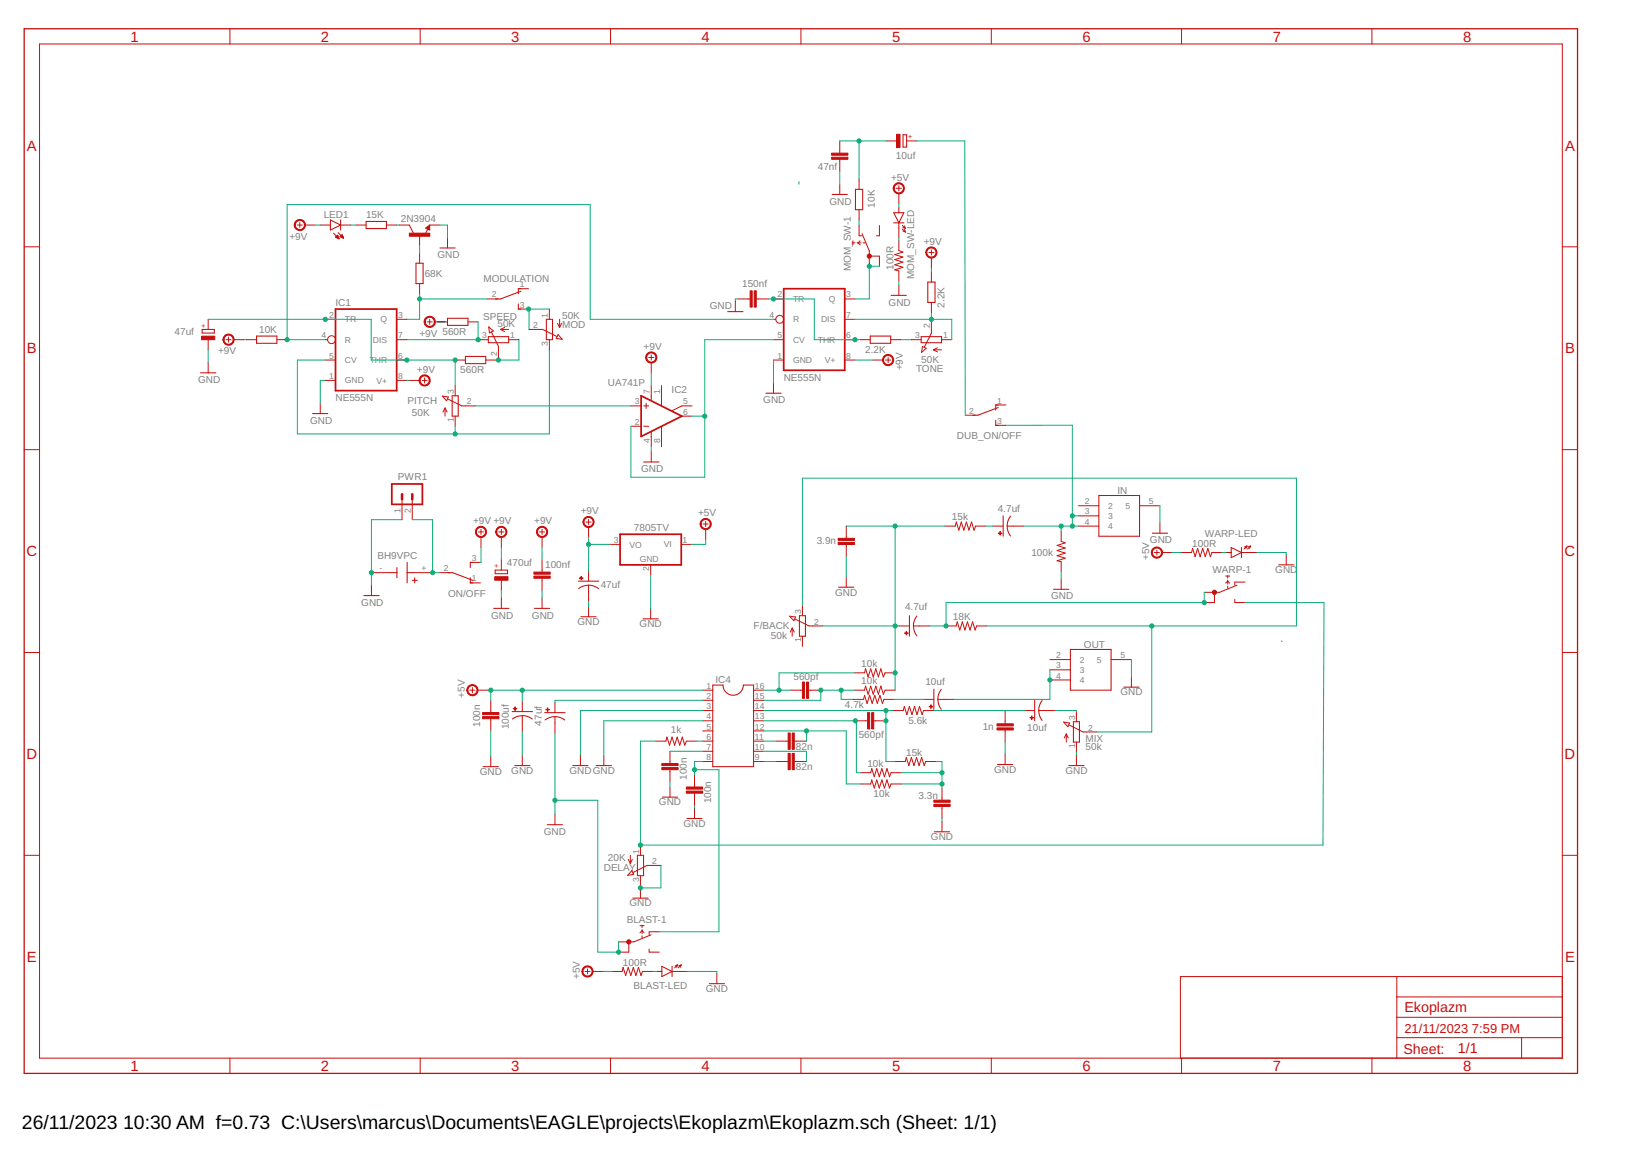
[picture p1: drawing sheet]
<svg xmlns="http://www.w3.org/2000/svg" width="297mm" height="210mm" viewBox="0 0 297 210" stroke-linecap="round" stroke-linejoin="round" font-family="sans-serif">
<path d="M61.1 56.2h11.1v14.9h-11.1zM142.6 52.5h11.2v14.9h-11.2zM116.7 72l7.4 3.7-7.4 3.7zM71.3 88h5.6v3.7h-5.6zM112.9 97.2h11.1v5.5h-11.1z" fill="none" stroke="#c90d0c" stroke-width=".32"/>
<g fill="none" stroke="#c90d0c" stroke-width=".18">
<path d="M7.2 8h277.2v184.5h-277.2zM41.8 5.2v2.8M76.5 5.2v2.8M111.1 5.2v2.8M145.8 5.2v2.8M180.4 5.2v2.8M215.1 5.2v2.8M249.7 5.2v2.8M152.8 25.6v2.3M152.8 29v2.2M152.8 33.5v1.9M156.4 32.6v1.8"/>
<path d="M156.4 38.1v1.9M161.3 25.6h1.9M163.1 34.2h1M163.6 33.8v.9M163.6 35.2v1.8M165 25.6h1.9M4.4 44.9h2.8M37.9 58.1v1.8M54.1 40.9h.9M54.6 40.5v.9M55.5 40.9h1.9M58.3 40.9h1.8"/>
<path d="M59.2 58.1h1.9M60.7 42.4l1 1M61.1 43.2l.6 .2M61.1 43.2l.3-.4 .3 .6M61.1 43.1h.5M61.2 43.1h.4M61.2 43.2h.4M61.2 43h.3M61.3 42.9h.2M61.4 42.8h.1M61.4 43.3h.3M61.5 42.3l1 1"/>
<path d="M61.6 43.4h.1M61.9 43.1l.4-.4 .2 .6zM61.9 43.1h.5M62 43h.4M62 40.9h1.8M62.1 42.9h.3M62.1 43.1h.4M62.1 42.8h.2M62.2 42.8h.1M62.3 43.2h.2M62.5 43.3h.1M64.8 40.9h1.8"/>
<path d="M70.3 40.9h1.9M72.2 58.1h1.8M72.6 40.9h1.9l.7 1.5M76.4 42.8v1.8M76.4 46v1.9M76.4 51.6v1.8M77.5 41.5l.7-.6v.9zM77.7 58.5h1M77.9 41.7l-.5 .9M78.2 58.1v.9M78.2 40.9h1.9M79.1 58.5h2.3"/>
<path d="M81.4 43.2v1.9M85.2 58.5h1.8M88.8 54.4h1.8M88.9 59.5l.9 .7-.7 .3zM91.1 59.9h1.5M91.1 59.9l.7 .4M91.8 59.6l-.7 .3M94.3 56.2h1.9M94.3 52.5h1.9M96.3 59.9h2.5l2.6 1.3M100 56.2v1.9M101.5 58.8l.4 .8"/>
<path d="M101.9 58.1v1.5M102.2 58.8l-.3 .8M133.8 54.8v1.9M134.3 54.4h2.2M137.6 54.4h2.2M140.8 58.1h.4M140.8 54.4h1.8M153.8 58.1h1.8M153.8 54.4h1.8M155.2 44.2h.4M155.2 43.8v.7M156 44.2h.7"/>
<path d="M156.4 41v1.9h.5M156.5 43.8l-.3 .4 .3 .3M156.9 42.5l1.3 3.2v2.7M157.1 44.2h.4M158.2 46.6h1.9v1.8M160.1 41v1.9h-.6M163.6 40.5v2.8M163.6 43.7v1.9l.7 .2-1.4 .5 1.4 .5-1.4 .4 1.4 .5-1.4 .5 1.4 .4-1.4 .5 .7 .2v1.8M163.6 51.9v1.8M164.2 41l.6 .6M164.2 41.7l.6 .5M164.3 41.4l.5 .2"/>
<path d="M164.3 42l.5 .2M164.6 41.1l.2 .5M164.6 41.7l.2 .5M169.1 45.9h.9M169.5 45.5v.9M169.5 46.9v1.8M169.5 49.4v1.9M169.5 55v1.9M169.5 58.1v2.5l-1.3 2.6M284.4 44.9h2.7M37.9 61.8v1.8M37.9 66v1.8"/>
<path d="M41.1 61.8h1M41.6 61.3v1M42.5 61.8h1.9M44.9 61.8h1.8M50.4 61.8h1.9M58.3 73.4v1.8M59.2 61.8h.4M59.2 65.5h1.9M59.2 69.2h1.9M72.2 61.8h1.8M72.2 65.5h1.8M72.2 69.2h1.8"/>
<path d="M74.5 69.2h1.9M76.8 69.2h.9M77.3 68.7v1M80.5 72.1l1.1 .1-.3 .7zM81 74.2v1.5M81 74.2l-.4 .8M81 74.2l.4 .8M81.5 72.6l2.6 1.2h2.5M82.8 65.5h1.9M82.8 70.1v1.9M82.8 75.7v1.8M87 61.8h1.9"/>
<path d="M88.4 65.5h1.9M89.5 60.4l1.2 2.6v2.5M92.6 61.8h1.8M100 61.8v1.8M101.6 60.9l.7 .8-1.1-.1zM114.8 73.8h1.9M114.8 77.5h1.9M117.2 73.8h.9M117.2 77.5h.9M117.6 73.4v.9M118.1 65h.9M118.5 64.6v.9"/>
<path d="M118.5 66v1.8M118.5 70.1v2.8M118.5 78.5v2.8M120.4 70.1v3.7M120.4 77.6v3.7M124.1 75.7h1.9M126 73.8h-1.9l-1.8 .9M140.8 61.8h1.8M140.8 65.5h1.8M140.8 69.7v1.8M153.8 61.8h1.8M153.8 65.5h1.8"/>
<path d="M156.5 61.8h1.9M158.9 65.5h1.8M161.2 65.5h.9M161.6 65v1M162.1 61.8h1.9M165.8 61.8h1.9M167.9 63l.7 .4-.9 .7zM169.9 63.6h1.5M169.9 63.6l.7 .4M170.6 63.3l-.7 .3M171.4 61.8h1.8M175.7 75.5h1.8"/>
<path d="M181.2 77.4h1.9M181.2 73.7h1.9M4.4 81.8h2.8M73.2 90.8v3.7M75 90.8v3.7M87.1 96.8h.9M87.5 96.3v.9M87.5 97.7v1.8M90.8 96.8h.9M91.2 96.3v.9M91.2 97.7v1.8M98.2 96.8h.9"/>
<path d="M98.7 96.3v.9M98.7 97.7v1.8M106.7 95h.9M107.1 94.5v.9M107.1 95.9v1.8M111 99h1.9M118.5 82.2v1.8M124 99h1.8M128 95.3h.9M128.4 94.8v1M128.4 96.2v1.9M154 95.7v2.2"/>
<path d="M154 99v2.3M172 95.7h1.9l.2-.7 .4 1.4 .5-1.4 .4 1.4 .5-1.4 .5 1.4 .4-1.4 .5 1.4 .3-.7h1.8M180.7 95.7h1.9M183.3 95.7h3M193.1 96.6v1.9l.8 .2-1.5 .5 1.5 .5-1.5 .4 1.5 .5-1.5 .5 1.5 .4-1.5 .5 .7 .2v1.8M196.3 95.7h3.7M196.3 92h3.7M196.3 93.8h3.7M207.4 92h3.7M211.1 95.1v1.9M227 99.3l-.6 .6M227 99.3l-.5 .2"/>
<path d="M227 99.3l-.2 .5M227.6 99.3l-.5 .6M227.6 99.3l-.4 .2M227.6 99.3l-.2 .5M284.4 81.8h2.7M4.4 118.7h2.8M67.6 104.2h3.7M67.6 106.5v1.8M75 104.2h3.7M80 104.2h1.9M85.6 102.3h1.8M85.6 106h1.8"/>
<path d="M91.2 101.9v1.8M91.2 105.6v1.8M91.2 108.8v1.9M98.7 101.9v2.2M98.7 105.2v2.2M98.7 108.8v1.9M107.1 103.8v1.9M107.1 106.4v3M107.1 110.3v1.9M118.4 102.7v1.9M118.4 110.7v1.9M143.7 112.1l1.1 .1-.3 .7z"/>
<path d="M144.2 114.2v1.5M144.2 114.2l-.4 .8M144.2 114.2l.4 .8M144.7 112.6l2.6 1.3h2.5M146 110.2v1.8M146 115.7v1.9M154 105v1.8M163.7 113.9h1.8M166.3 113.9h2.9M172.2 113.9h1.9l.1-.8 .5 1.5 .5-1.5 .4 1.5 .5-1.5 .5 1.5 .4-1.5 .5 1.5 .3-.7h1.8M191.1 120h3.7M193.1 105.3v1.9"/>
<path d="M202.2 120h3.7M210.1 100.5h.9M210.6 100.1v.9M211.5 100.5h1.8M215 100.5h1.9l.2-.7 .4 1.5 .5-1.5 .4 1.5 .5-1.5 .5 1.5 .4-1.5 .5 1.5 .3-.8h1.8M221 107.7v1.9h-1.8M223.1 104.8h.7M223.1 106.1l.4-.4 .3 .4M223.5 104.8v.3M223.5 105.5v.8M223.5 106.6v.4M224.7 109v.6h1.9"/>
<path d="M225.1 106.4l-3.1 1.3h-2.8M226 100.5h2.7M226.6 105.9h-1.9v.5M234.1 100.9v1.8M284.4 118.7h2.7M85.5 125.5h.9M86 125.1v.9M86.9 125.5h1.9M89.3 127.4v2.2M89.3 130.7v2.2M89.3 137.6v1.8M95.1 127.6v1.8"/>
<path d="M95.1 130.2v2.9M95.1 137.4v1.9M101 127.8v1.8M101 130.4v2.9M105.6 137.4v1.9M109.9 137.4v1.9M119.4 134.8h1.8l.2-.7 .5 1.5 .4-1.5 .5 1.5 .5-1.5 .4 1.5 .5-1.5 .4 1.5 .3-.8h1.9M121.9 136.7v2.2M121.9 140v2.2M127.9 125.5h1.8M127.9 127.4h1.8M127.9 129.2h1.8"/>
<path d="M127.9 131.1h1.8M127.9 132.9h1.8M127.9 134.8h1.8M127.9 136.7h1.8M127.9 138.5h1.8M137.2 125.5h1.8M137.2 127.4h1.8M137.2 129.2h1.8M137.2 131.1h1.8M137.2 132.9h1.8M137.2 134.8h1.8M137.2 136.7h1.8"/>
<path d="M137.2 138.5h1.8M141.2 134.8h2.2M141.2 138.5h2.2M143.8 125.5h2.2M144.6 134.8h2.2M144.6 138.5h2.2M147.2 125.5h2.2M155.3 127.2h1.9l.2-.7 .4 1.5 .5-1.5 .4 1.5 .5-1.5 .5 1.5 .4-1.5 .5 1.5 .3-.8h1.8M155.5 125.5h1.9l.1-.7 .5 1.5 .5-1.5 .4 1.5 .5-1.5 .5 1.5 .4-1.5 .5 1.5 .3-.8h1.8M155.5 122.4h1.9l.1-.8 .5 1.5 .5-1.5 .4 1.5 .5-1.5 .5 1.5 .4-1.5 .5 1.5 .3-.7h1.8M155.7 131.1h2.2M159 131.1h2.2"/>
<path d="M162.6 129.2h1.8l.2-.7 .5 1.5 .4-1.5 .5 1.5 .5-1.5 .4 1.5 .5-1.5 .4 1.5 .3-.8h1.9M162.9 138.5h1.9l.2-.7 .4 1.5 .5-1.5 .4 1.5 .5-1.5 .5 1.5 .4-1.5 .5 1.5 .3-.8h1.8M168.1 127.2h1.9M170.7 127.2h3M182.9 129.4v2.3M182.9 132.8v2.2M182.9 137.2v1.9M186.5 129.2h1.8M189.1 129.2h2.9M191.1 121.8h3.7M191.1 123.7h3.7M193.6 131.3l1.1 .2-.3 .7z"/>
<path d="M194.1 133.5v1.5M194.1 133.5l-.4 .7M194.1 133.5l.3 .7M194.5 131.8l2.6 1.3h2.5M195.9 129.4v1.9M195.9 135v1.8M195.9 137.4v1.9M205.9 123.1v1.9M4.4 155.6h2.8M101 148.1v1.9M114.3 156.3l.4 .8M114.7 155.6v1.5"/>
<path d="M115 158.4l.3 .6-1.1 .2zM115.1 156.3l-.4 .8M116.6 153.7v1.9M116.6 159.3v1.8M120.3 157.4h-2.5l-2.6 1.3M121.9 143.2v1.8M126.4 140.9v2.3M126.4 144.3v2.2M126.4 147v1.9M156.6 142.6h1.9l.2-.7 .4 1.4 .5-1.4 .4 1.4 .5-1.4 .5 1.4 .4-1.4 .5 1.4 .3-.7h1.8M156.6 140.5h1.9l.2-.7 .4 1.5 .5-1.5 .4 1.5 .5-1.5 .5 1.5 .4-1.5 .5 1.5 .3-.8h1.8M171.4 143.3v2.3"/>
<path d="M171.4 146.7v2.2M171.4 149.5v1.8M284.4 155.6h2.7M106.5 176.7h.9M106.9 176.2v1M107.9 176.7h1.8M111.4 176.7h1.8l.2-.7 .5 1.4 .4-1.4 .5 1.4 .5-1.4 .4 1.4 .5-1.4 .5 1.4 .2-.7h1.9M114.4 171.3v1.9h-1.8M116.5 168.4h.7M116.5 169.7l.4-.4 .3 .4M116.6 161.5v1.9M116.9 168.4v.3"/>
<path d="M116.9 169.1v.7M116.9 170.2v.4M118.2 172.6v.6h1.8M118.5 170l-3.1 1.3h-2.8M120 169.5h-1.8v.5M122.3 176.7h2.8M123.3 175.5l-.5 .5M123.3 175.5l-.4 .2M123.3 175.5l-.2 .5M124 175.5l-.6 .5M124 175.5l-.5 .2M124 175.5l-.2 .5"/>
<path d="M130.5 177.1v1.8M254.2 177.6v14.9M284.4 177.6h-69.6v14.9M41.8 192.5v2.7M76.5 192.5v2.7M111.1 192.5v2.7M145.8 192.5v2.7M180.4 192.5v2.7M215.1 192.5v2.7M249.7 192.5v2.7M254.2 188.7h30.2M254.2 185h30.2"/>
<path d="M254.2 181.3h30.2M276.9 188.7v3.8"/>
<circle cx="141.9" cy="58.1" r=".72"/>
<circle cx="60.3" cy="61.8" r=".72"/>
</g>
<g fill="none" stroke="#c90d0c" stroke-width=".19">
<path d="M151.4 35.4h2.8M155.7 34.4h1.3v3.7h-1.3zM162.7 38.7h1.8l-.9 1.8zM163.6 37.8v.9M164.4 24.5h.6v2.3h-.6zM36.8 59.9h2.2v.7h-2.2zM60.1 40l1.9 .9-1.9 .9zM62 40v1.8M66.6 40.3h3.7v1.3h-3.7zM75.7 47.9h1.3v3.7h-1.3zM77.9 41.5l.1-.1v.3l-.3-.2 .4-.4v.6M80.1 45.1h2.7"/>
<path d="M81.4 57.9h3.8v1.3h-3.8zM94.3 55.3v.9h.5M94.8 53l-3.7 1.4h-.9M94.8 52.5h-.5v.9M99.4 58.1h1.2v3.7h-1.2zM132.4 56.7h2.8M162.2 53.7h2.8M162.7 40.5h1.8M168.9 51.3h1.3v3.7h-1.3zM36.5 67.8h2.8M46.7 61.1h3.7v1.3h-3.7zM56.9 75.2h2.8"/>
<path d="M82.3 72h1.1v3.7h-1.1zM84.7 64.8h3.7v1.3h-3.7zM88.9 61.2h3.7v1.1h-3.7zM139.4 71.5h2.8M158.4 61.1h3.7v1.3h-3.7zM167.7 61.2h3.7v1.1h-3.7zM181.2 76.5v.9h.5M181.7 74.1l-3.7 1.4h-.9M181.7 73.7h-.5v.9M117.2 84h2.7M182.6 93.8v3.7M183.3 95.7a2.93 2.93 0 0 0 .6 1.8"/>
<path d="M183.9 93.9a3.1 3.1 0 0 0-.6 1.8M200 90.1h7.4v7.4h-7.4zM209.7 97h2.8M224.1 99.6l1.9 .9-1.9 .9zM226 99.6v1.8M66.2 108.3h2.8M71.3 104.2h.9M72.2 103.2v1.9M74.1 102.3v3.7M74.1 104.2h.9M75 105.6h.9M75.5 105.1v.9"/>
<path d="M81.4 104.2h1l3.7 1.4M85.6 105.1v.9h.5M86.1 102.3h-.5v.9M89.9 110.7h2.7M90.1 103.7h2.3v.7h-2.3zM97.3 110.7h2.8M105.3 105.7h3.7M105.3 107.1a2.9 2.9 0 0 1 3.6 0M105.7 112.2h2.8M117 112.6h2.8M145.5 112h1.1v3.7h-1.1zM152.6 106.8h2.8"/>
<path d="M165.5 112v3.7M166.9 112a2.9 2.9 0 0 0 0 3.7M191.7 107.2h2.8M194.8 118.1h7.4v7.4h-7.4zM223.2 100.5h.9M232.7 102.7h2.8M87.9 139.4h2.8M93.2 129.4h3.7M93.7 139.3h2.8M95.1 130.2a2.97 2.97 0 0 1 1.8 .6M95.1 130.2a2.78 2.78 0 0 0-1.8 .6M99.1 129.6h3.7"/>
<path d="M99.2 131a2.94 2.94 0 0 1 3.6 0M104.2 139.3h2.8M108.5 139.3h2.8M129.7 124.6h1.9a1.85 1.85 0 0 0 1.8 1.9 1.85 1.85 0 0 0 1.9-1.9h1.9v14.8h-7.5zM170 125.3v3.8M170.7 127.2a2.78 2.78 0 0 0 .6 1.8M171.3 125.4a2.97 2.97 0 0 0-.6 1.8M181.5 139.1h2.8M188.3 127.4v3.7M189.7 127.4a2.97 2.97 0 0 0 0 3.6M194.5 139.3h2.8M195.4 131.3h1.1v3.7h-1.1z"/>
<path d="M204.5 125h2.8M99.6 150h2.8M116 155.6h1.1v3.7h-1.1zM120.6 145h2.7M125 148.9h2.8M170.1 151.3h2.7M115.2 163.4h2.8M119.5 176.7h1M120.5 175.8l1.8 .9-1.8 .9zM122.3 175.8v1.8M129.1 178.9h2.8"/>
</g>
<g fill="#c90d0c" stroke="#c90d0c" stroke-width=".18">
<path d="M36.7 61.2h2.4v.6h-2.4z"/>
<path d="M74.5 42.4h3.7v.6h-3.7z"/>
<path d="M90 104.9h2.5v.6h-2.5z"/>
<path d="M97.2 104.8h2.9v.4h-2.9z"/>
<path d="M97.2 104.1h2.9v.3h-2.9z"/>
<path d="M137.3 52.9h.3v3h-.3z"/>
<path d="M136.5 52.9h.4v3h-.4z"/>
<path d="M151.4 27.9h2.9v.3h-2.9z"/>
<path d="M151.4 28.6h2.9v.4h-2.9z"/>
<path d="M163.2 24.4h.6v2.4h-.6z"/>
<path d="M99.4 129l.6 .1z"/>
<path d="M99.6 128.8l.1 .6z"/>
<path d="M181.5 132.4h2.9v.4h-2.9z"/>
<path d="M181.5 131.7h2.9v.3h-2.9z"/>
<path d="M93.4 128.9h.7z"/>
<path d="M93.7 128.6l.1 .6z"/>
<path d="M105.5 105.1l.6 .1z"/>
<path d="M105.7 104.8l.1 .7z"/>
<path d="M187.7 130.2l.1 .7z"/>
<path d="M187.5 130.5l.6 .1z"/>
<path d="M169.4 128.2l.1 .6z"/>
<path d="M169.1 128.5l.7 .1z"/>
<path d="M164.9 114.9l.1 .6z"/>
<path d="M164.7 115.1l.6 .1z"/>
<path d="M182 96.7l.1 .6z"/>
<path d="M181.7 97h.7z"/>
<path d="M87.8 130.3h3v.4h-3z"/>
<path d="M87.8 129.6h3v.4h-3z"/>
<path d="M120.5 139.6h2.9v.4h-2.9z"/>
<path d="M120.5 138.9h2.9v.4h-2.9z"/>
<path d="M124.9 143.9h3v.4h-3z"/>
<path d="M124.9 143.2h3v.3h-3z"/>
<path d="M144.2 137h.4v3h-.4z"/>
<path d="M143.4 137h.4v3h-.4z"/>
<path d="M144.2 133.3h.4v3h-.4z"/>
<path d="M143.4 133.3h.4v3h-.4z"/>
<path d="M158.6 129.6h.4v3h-.4z"/>
<path d="M157.9 129.6h.4v3h-.4z"/>
<path d="M146.8 124.1h.4v2.9h-.4z"/>
<path d="M146 124.1h.4v2.9h-.4z"/>
<path d="M170 145.5h2.9v.4h-2.9z"/>
<path d="M170 146.3h2.9v.4h-2.9z"/>
<path d="M152.5 98.7h3v.3h-3z"/>
<path d="M152.5 97.9h3v.4h-3z"/>
</g>
<g fill="#c90d0c" stroke="#c90d0c" stroke-width=".18">
<path d="M76.6 68.4a1.02 1.02 0 0 1 1.6 .4 1.02 1.02 0 0 1-.7 1.4 1.02 1.02 0 0 1-1.2-1h.2a.83 .83 0 0 1 1.1-.8 .83 .83 0 0 1 .2 1.4 .83 .83 0 0 1-1.3-.4v-.2h-.2v-.3z" fill-rule="evenodd"/>
<path d="M41 61a1.03 1.03 0 0 1 1.5 .3 1.03 1.03 0 0 1-.7 1.5 1.03 1.03 0 0 1-1.2-1h.2a.83 .83 0 0 1 1.1-.8 .83 .83 0 0 1 .3 1.4 .83 .83 0 0 1-1.4-.4v-.2h-.2z" fill-rule="evenodd"/>
<path d="M86.9 95.9a1.02 1.02 0 0 1 1.6 .4 1.02 1.02 0 0 1-.7 1.4 1.02 1.02 0 0 1-1.3-.9h.2a.84 .84 0 0 1 1.2-.9 .84 .84 0 0 1 .2 1.4 .84 .84 0 0 1-1.4-.3v-.2h-.2l.1-.4z" fill-rule="evenodd"/>
<path d="M90.6 95.9a1.02 1.02 0 0 1 1.6 .4 1.02 1.02 0 0 1-.7 1.4 1.02 1.02 0 0 1-1.3-.9h.2a.83 .83 0 0 1 1.2-.7 .83 .83 0 0 1 .2 1.4 .83 .83 0 0 1-1.4-.5v-.2h-.2l.1-.4z" fill-rule="evenodd"/>
<path d="M98 95.9a1.03 1.03 0 0 1 1.6 .4 1.03 1.03 0 0 1-.7 1.4 1.03 1.03 0 0 1-1.3-.9h.2a.83 .83 0 0 1 1.2-.8 .83 .83 0 0 1 .2 1.3 .83 .83 0 0 1-1.3-.3l-.1-.2h-.2l.1-.4z" fill-rule="evenodd"/>
<path d="M117.9 64.2a1.03 1.03 0 0 1 1.6 .4 1.03 1.03 0 0 1-.7 1.4 1.03 1.03 0 0 1-1.3-1h.2a.83 .83 0 0 1 1.2-.7 .83 .83 0 0 1 .2 1.3 .83 .83 0 0 1-1.3-.3l-.1-.3h-.2l.2-.5z" fill-rule="evenodd"/>
<path d="M161 64.7a1.02 1.02 0 0 1 1.6 .4 1.02 1.02 0 0 1-.8 1.4 1.02 1.02 0 0 1-1.2-1h.2a.84 .84 0 0 1 1.2-.8 .84 .84 0 0 1 .2 1.4 .84 .84 0 0 1-1.4-.4v-.2h-.2z" fill-rule="evenodd"/>
<path d="M168.9 45.1a1.02 1.02 0 0 1 1.5 .4 1.02 1.02 0 0 1-.6 1.4 1.02 1.02 0 0 1-1.3-1h.2a.84 .84 0 0 1 1.2-.7 .84 .84 0 0 1 .2 1.3 .84 .84 0 0 1-1.4-.3v-.3h-.2l.1-.3z" fill-rule="evenodd"/>
<path d="M53.9 40.1a1.02 1.02 0 0 1 1.6 .4 1.02 1.02 0 0 1-.7 1.4 1.02 1.02 0 0 1-1.2-1h.1a.83 .83 0 0 1 1.2-.8 .83 .83 0 0 1 .2 1.4 .83 .83 0 0 1-1.3-.3l-.1-.3h-.1v-.3z" fill-rule="evenodd"/>
<path d="M77.4 58a1.02 1.02 0 0 1 1.6-.1 1.02 1.02 0 0 1-.4 1.6 1.02 1.02 0 0 1-1.4-1h.2a.83 .83 0 0 1 1.1-.7 .83 .83 0 0 1 .3 1.3 .83 .83 0 0 1-1.4-.3v-.3h-.2z" fill-rule="evenodd"/>
<path d="M85.3 124.7a1.03 1.03 0 0 1 1.6 .4 1.03 1.03 0 0 1-.7 1.4 1.03 1.03 0 0 1-1.2-1h.2a.83 .83 0 0 1 1.1-.8 .83 .83 0 0 1 .2 1.4 .83 .83 0 0 1-1.3-.3v-.3h-.2l.1-.5z" fill-rule="evenodd"/>
<path d="M127.6 94.7a1.02 1.02 0 0 1 1.7 0 1.02 1.02 0 0 1-.5 1.6 1.02 1.02 0 0 1-1.4-1h.2a.84 .84 0 0 1 1.2-.7 .84 .84 0 0 1 .2 1.4 .84 .84 0 0 1-1.4-.4v-.3h-.2z" fill-rule="evenodd"/>
<path d="M106.5 94.1a1.02 1.02 0 0 1 1.5 .4 1.02 1.02 0 0 1-.6 1.4 1.02 1.02 0 0 1-1.3-.9h.2a.84 .84 0 0 1 1.1-.9 .84 .84 0 0 1 .3 1.4 .84 .84 0 0 1-1.4-.3v-.2h-.2l.1-.3z" fill-rule="evenodd"/>
<path d="M106.3 175.9a1.02 1.02 0 0 1 1.5 .3 1.02 1.02 0 0 1-.6 1.5 1.02 1.02 0 0 1-1.3-1h.2a.84 .84 0 0 1 1.2-.7 .84 .84 0 0 1 .2 1.4 .84 .84 0 0 1-1.4-.4v-.3h-.2l.1-.3z" fill-rule="evenodd"/>
<path d="M209.7 99.9a1.02 1.02 0 0 1 1.7 0 1.02 1.02 0 0 1-.5 1.6 1.02 1.02 0 0 1-1.4-1h.2a.83 .83 0 0 1 1.3-.7 .83 .83 0 0 1 .1 1.4 .83 .83 0 0 1-1.3-.4l-.1-.3h-.2z" fill-rule="evenodd"/>
<path d="M162.8 33.7a1.02 1.02 0 0 1 1.6 0 1.02 1.02 0 0 1-.5 1.5 1.02 1.02 0 0 1-1.3-1h.2a.84 .84 0 0 1 1.1-.7 .84 .84 0 0 1 .3 1.4 .84 .84 0 0 1-1.4-.4v-.3h-.2z" fill-rule="evenodd"/>
<circle cx="114.4" cy="171.3" r=".38"/>
<circle cx="221" cy="107.7" r=".38"/>
<circle cx="158.2" cy="46.6" r=".38"/>
</g>
<path d="M73.2 89.9v.9M75 89.9v.9" fill="none" stroke="#c90d0c" stroke-width=".47"/>
<path d="M4.4 5.2h282.7v190h-282.7z" fill="none" stroke="#c90d0c" stroke-width=".23"/>
<g fill="none" stroke="#0dab76" stroke-width=".18">
<path d="M145.4 33v.5M152.8 31.2v2.3M152.8 25.6h8.5M156.4 25.6v7M163.6 37v.8M166.9 25.6h8.7l.1 49.9M37.9 58.1h29.7v7.4h15.2v4.6M57.4 40.9h.9M63.8 40.9h1M72.2 40.9h.4M76.4 53.4v4.7h-2.4M76.4 54.4h12.4"/>
<path d="M76.4 44.6v1.4M79.6 58.5h1.4M80.1 40.9h1.3v2.3M87 58.5v3.3h-13M96.2 56.2h3.8M96.3 56.2v3.7M134.3 54.4h-.5v.4M139.8 54.4h8.4v7.4h8.3M140.8 58.1h-33.4v-20.9h-55.1v24.6h6.9M155.6 58.1h17.6v3.7M156.4 40v1M160.1 48.4h-1.9v6h-2.6"/>
<path d="M163.6 43.3v.4M163.6 51.1v.8M169.5 48.7v.7M169.5 56.9v1.2M37.9 63.6v2.4M44.4 61.8h.5M59.2 69.2h-.9v4.2M74 69.2h.5M82.8 77.5v1.4M86.6 73.8h28.2M94.4 61.8v3.7h-4.1M100 63.6v15.3h-45.9v-13.4h5.1"/>
<path d="M118.5 67.8v2.3M126 75.7h2.3M140.8 65.5v4.2M140.8 61.8h-12.5v25h-13.5v-9.3M155.6 65.5h3.3M164 61.8h1.8M183.1 77.4l12.1-.1v18.4M73.2 94.5h-5.6v12M75 94.5h3.7v9.7h1.3M87.5 99.5v2.8h-.1M91.2 99.5v2.4M98.7 99.5v2.4"/>
<path d="M107.1 97.7v6.1M107.1 99h3.9M118.5 81.3v.9M128.4 98.1v.9h-2.6M154 95.7h18M162.9 95.7v29.8M179.4 95.7h1.3M186.3 95.7h10M193.1 95.7v.9M195.2 93.8h1.1M211.1 92v3.1M91.2 107.4v1.4"/>
<path d="M98.7 107.4v1.4M107.1 109.4v.9M118.4 104.6v6.1M146 110.2v-23.2h90v26.9h-56.4M149.8 113.9h13.9M154 101.3v3.7M193.1 104v1.3M205.9 120v3.1M209.6 113.9v19.2h-10M213.3 100.5h1.7M219.2 107.7v1.9h-47v4.3h-3M222.4 100.5h.8"/>
<path d="M226.6 109.6h14.4l-.2 44.1h-124.2v-18.9h2.8M228.7 100.5h5.4v.4M233.2 116.6h.2M88.8 125.5h39.1M89.3 125.5v1.9M89.3 132.9v4.7M95.1 125.5v2.1M95.1 133.1v4.3M101 133.3v14.8M121.9 136.7h6M126.4 140h4.5v29.5h-10.9M126.8 134.8h1.1"/>
<path d="M127.9 127.4h-26.9v.4M127.9 129.2h-22.3v8.2M127.9 131.1h-18v6.3M127.9 138.5h-1.5v2.4M139 129.2h23.6M139 131.1h16.9v9.4h.7M139 132.9h15v9.7h2.6M139 125.5h4.8M139 134.8h2.2M139 136.7h7.8v1.8M139 138.5h2.2M146.8 132.9v1.9"/>
<path d="M153.1 125.5v1.7h2.2M155.5 125.5h-6.1v1.9h-10.4M155.5 122.4h-13.7v3.1M161.2 129.2v9.3h1.7M162.7 127.2h5.4M170 129.2h16.5M170.3 138.5h1.1v4.8M182.9 129.2v.2M182.9 135v2.2M191.1 121.8v5.4h-17.4M192 129.2h3.9v.2M195.9 136.8v.6"/>
<path d="M101 145.6h7.8v27.6h3.8v-1.9M120.3 157.4v4.1h-3.7v-.4M121.9 142.2v1M126.4 146.5v.5M164 142.6h7.4M164 140.5h7.4M171.4 148.9v.6M109.7 176.7h1.7M118.8 176.7h.7M125.1 176.7h5.4v.4"/>
</g>
<g fill="#0dab76" stroke="#0dab76" stroke-width=".18">
<circle cx="59.2" cy="58.1" r=".38"/>
<circle cx="74" cy="65.5" r=".38"/>
<circle cx="82.8" cy="65.5" r=".38"/>
<circle cx="67.6" cy="104.2" r=".38"/>
<circle cx="101" cy="145.6" r=".38"/>
<circle cx="112.6" cy="173.2" r=".38"/>
<circle cx="116.6" cy="161.5" r=".38"/>
<circle cx="107.1" cy="99" r=".38"/>
<circle cx="82.8" cy="78.9" r=".38"/>
<circle cx="52.3" cy="61.8" r=".38"/>
<circle cx="76.4" cy="54.4" r=".38"/>
<circle cx="96.2" cy="56.2" r=".38"/>
<circle cx="78.7" cy="104.2" r=".38"/>
<circle cx="128.3" cy="75.7" r=".38"/>
<circle cx="140.8" cy="54.4" r=".38"/>
<circle cx="155.6" cy="61.8" r=".38"/>
<circle cx="169.5" cy="58.1" r=".38"/>
<circle cx="156.4" cy="25.6" r=".38"/>
<circle cx="89.3" cy="125.5" r=".38"/>
<circle cx="95.1" cy="125.5" r=".38"/>
<circle cx="146.8" cy="132.9" r=".38"/>
<circle cx="171.4" cy="142.6" r=".38"/>
<circle cx="171.4" cy="140.5" r=".38"/>
<circle cx="155.7" cy="131.1" r=".38"/>
<circle cx="161.2" cy="129.2" r=".38"/>
<circle cx="161.2" cy="131.1" r=".38"/>
<circle cx="141.8" cy="125.5" r=".38"/>
<circle cx="153.1" cy="125.5" r=".38"/>
<circle cx="149.4" cy="125.5" r=".38"/>
<circle cx="162.9" cy="122.4" r=".38"/>
<circle cx="162.9" cy="95.7" r=".38"/>
<circle cx="162.9" cy="113.9" r=".38"/>
<circle cx="172.2" cy="113.9" r=".38"/>
<circle cx="219.2" cy="109.6" r=".38"/>
<circle cx="209.6" cy="113.9" r=".38"/>
<circle cx="126.4" cy="140" r=".38"/>
<circle cx="191.1" cy="123.7" r=".38"/>
<circle cx="193.1" cy="95.7" r=".38"/>
<circle cx="195.2" cy="93.8" r=".38"/>
<circle cx="195.2" cy="95.7" r=".38"/>
<circle cx="90.7" cy="65.5" r=".38"/>
<circle cx="87" cy="61.8" r=".38"/>
<circle cx="116.6" cy="153.7" r=".38"/>
<circle cx="158.2" cy="48.4" r=".38"/>
</g>
<g font-size="3.5">
<text x="4" y="205.4">26/11/2023</text>
<text x="22.4" y="205.4">10:30 AM f=0.73 C:\Users\marcus\Documents\EAGLE\projects\Ekoplazm\Ekoplazm.sch (Sheet: 1/1)</text>
</g>
<g font-size="2.7" fill="#c90d0c">
<text x="23.8" y="7.6">1</text>
<text x="58.4" y="7.6">2</text>
<text x="93.1" y="7.6">3</text>
<text x="127.7" y="7.6">4</text>
<text x="162.4" y="7.6">5</text>
<text x="197" y="7.6">6</text>
<text x="231.6" y="7.6">7</text>
<text x="266.3" y="7.6">8</text>
<text x="4.9" y="27.4">A</text>
<text x="284.9" y="27.4">A</text>
<text x="4.9" y="64.3">B</text>
<text x="284.9" y="64.3">B</text>
<text x="4.8" y="101.2">C</text>
<text x="284.8" y="101.2">C</text>
<text x="4.8" y="138.1">D</text>
<text x="284.8" y="138.1">D</text>
<text x="4.9" y="175">E</text>
<text x="284.9" y="175">E</text>
<text x="23.8" y="194.8">1</text>
<text x="58.4" y="194.8">2</text>
<text x="93.1" y="194.8">3</text>
<text x="127.7" y="194.8">4</text>
<text x="162.4" y="194.8">5</text>
<text x="197" y="194.8">6</text>
<text x="231.6" y="194.8">7</text>
<text x="266.3" y="194.8">8</text>
</g>
<g font-size="2.6" fill="#c90d0c">
<text x="255.6" y="184.1">Ekoplazm</text>
<text x="255.4" y="191.6">Sheet:</text>
<text x="265.4" y="191.5">1/1</text>
</g>
<g font-size="2.3" fill="#c90d0c">
<text x="255.6" y="187.8">21/11/2023</text>
<text x="267.9" y="187.8">7:59 PM</text>
</g>
<g font-size="1.8" fill="#808080">
<text x="163.1" y="29">10uf</text>
<text x="148.9" y="30.9">47nf</text>
<text x="162.2" y="32.9">+5V</text>
<text x="58.9" y="39.6">LED1</text>
<text x="66.6" y="39.6">15K</text>
<text x="73" y="40.3">2N3904</text>
<text x="151" y="37.2">GND</text>
<text x="159.2" y="37.8" transform="rotate(-90 159.2 37.8)">10K</text>
<text x="52.7" y="43.6">+9V</text>
<text x="79.6" y="47">GND</text>
<text x="168.1" y="44.5">+9V</text>
<text x="77.3" y="50.5">68K</text>
<text x="88" y="51.3">MODULATION</text>
<text x="135.1" y="52.2">150nf</text>
<text x="154.9" y="49.4" transform="rotate(-90 154.9 49.4)">MOM_SW-1</text>
<text x="162.7" y="49.1" transform="rotate(-90 162.7 49.1)">100R</text>
<text x="166.4" y="50.7" transform="rotate(-90 166.4 50.7)">MOM_SW-LED</text>
<text x="61.1" y="55.7">IC1</text>
<text x="87.9" y="58.2">SPEED</text>
<text x="90.5" y="59.6">50K</text>
<text x="102.3" y="58.1">50K</text>
<text x="102.3" y="59.7">MOD</text>
<text x="129.2" y="56.2">GND</text>
<text x="161.7" y="55.6">GND</text>
<text x="171.9" y="55.9" transform="rotate(-90 171.9 55.9)">2.2K</text>
<text x="31.8" y="61">47uf</text>
<text x="39.7" y="64.5">+9V</text>
<text x="47.2" y="60.5">10K</text>
<text x="76.3" y="61.2">+9V 560R</text>
<text x="117.1" y="63.6">+9V</text>
<text x="157.5" y="64.2">2.2K</text>
<text x="167.7" y="66">50K</text>
<text x="36" y="69.7">GND</text>
<text x="75.9" y="67.8">+9V</text>
<text x="83.8" y="67.9">560R</text>
<text x="110.7" y="70.1">UA741P</text>
<text x="122.2" y="71.5">IC2</text>
<text x="142.6" y="69.3">NE555N</text>
<text x="164.3" y="67.4" transform="rotate(-90 164.3 67.4)">+9V</text>
<text x="166.7" y="67.6">TONE</text>
<text x="56.4" y="77.1">GND</text>
<text x="61.1" y="73">NE555N</text>
<text x="74.2" y="73.5">PITCH</text>
<text x="75" y="75.6">50K</text>
<text x="138.9" y="73.4">GND</text>
<text x="174.2" y="79.9">DUB_ON/OFF</text>
<text x="72.4" y="87.3">PWR1</text>
<text x="116.7" y="85.9">GND</text>
<text x="203.4" y="89.8">IN</text>
<text x="86.1" y="95.3">+9V +9V</text>
<text x="97.2" y="95.3">+9V</text>
<text x="105.7" y="93.5">+9V</text>
<text x="127" y="93.9">+5V</text>
<text x="173.3" y="94.6">15k</text>
<text x="181.6" y="93.2">4.7uf</text>
<text x="68.7" y="101.7">BH9VPC</text>
<text x="115.4" y="96.5">7805TV</text>
<text x="148.6" y="98.9">3.9n</text>
<text x="187.7" y="101.1">100k</text>
<text x="209.2" y="101.9" transform="rotate(-90 209.2 101.9)">+5V</text>
<text x="209.3" y="98.8">GND</text>
<text x="217" y="99.6">100R</text>
<text x="219.3" y="97.7">WARP-LED</text>
<text x="92.3" y="103">470uf</text>
<text x="99.2" y="103.2">100nf</text>
<text x="109.3" y="106.9">47uf</text>
<text x="220.7" y="104.2">WARP-1</text>
<text x="232.1" y="104.2">GND</text>
<text x="65.8" y="110.2">GND</text>
<text x="81.6" y="108.5">ON/OFF</text>
<text x="89.4" y="112.5">GND</text>
<text x="96.8" y="112.5">GND</text>
<text x="105.1" y="113.7">GND</text>
<text x="152" y="108.5">GND</text>
<text x="164.7" y="110.9">4.7uf</text>
<text x="173.4" y="112.7">18K</text>
<text x="191.3" y="109">GND</text>
<text x="116.4" y="114">GND</text>
<text x="137.2" y="114.3">F/BACK</text>
<text x="140.3" y="116.3">50k</text>
<text x="197.3" y="117.8">OUT</text>
<text x="130.2" y="124.1">IC4</text>
<text x="144.4" y="123.8">560pf</text>
<text x="156.8" y="124.4">10k</text>
<text x="156.8" y="121.3">10k</text>
<text x="168.4" y="124.7">10uf</text>
<text x="84.6" y="126.9" transform="rotate(-90 84.6 126.9)">+5V</text>
<text x="98.6" y="132" transform="rotate(-90 98.6 132)">47uf</text>
<text x="153.8" y="128.9">4.7k</text>
<text x="165.3" y="131.7">5.6k</text>
<text x="203.9" y="126.5">GND</text>
<text x="87.4" y="132.2" transform="rotate(-90 87.4 132.2)">100n</text>
<text x="92.6" y="132.7" transform="rotate(-90 92.6 132.7)">100uf</text>
<text x="122.1" y="133.3">1k</text>
<text x="144.9" y="136.4">82n</text>
<text x="156.3" y="134.1">560pf</text>
<text x="164.9" y="137.6">15k</text>
<text x="178.9" y="132.9">1n</text>
<text x="187" y="133">10uf</text>
<text x="197.6" y="136.5">50k</text>
<text x="197.6" y="134.9">MIX</text>
<text x="87.3" y="140.9">GND</text>
<text x="93.1" y="140.7">GND</text>
<text x="103.6" y="140.7">GNDGND</text>
<text x="125" y="141.8" transform="rotate(-90 125 141.8)">100n</text>
<text x="144.9" y="140.1">82n</text>
<text x="157.9" y="139.4">10k</text>
<text x="180.9" y="140.5">GND</text>
<text x="193.9" y="140.7">GND</text>
<text x="119.9" y="146.5">GND</text>
<text x="129.5" y="146.1" transform="rotate(-90 129.5 146.1)">100n</text>
<text x="159" y="145">10k</text>
<text x="167.2" y="145.3">3.3n</text>
<text x="99" y="151.9">GND</text>
<text x="124.4" y="150.4">GND</text>
<text x="169.4" y="152.8">GND</text>
<text x="109.9" y="158.4">DELAY</text>
<text x="110.6" y="156.7">20K</text>
<text x="114.1" y="167.8">BLAST-1</text>
<text x="114.6" y="164.8">GND</text>
<text x="105.5" y="178.1" transform="rotate(-90 105.5 178.1)">+5V</text>
<text x="113.4" y="175.8">100R</text>
<text x="115.3" y="179.8">BLAST-LED</text>
<text x="128.5" y="180.4">GND</text>
</g>
<g font-size="1.6" fill="#808080">
<text x="94.6" y="52.3">1</text>
<text x="59.9" y="57.8">2</text>
<text x="62.8" y="58.6">TR</text>
<text x="69.3" y="58.6">Q</text>
<text x="72.4" y="57.8">3</text>
<text x="89.5" y="54.1">2</text>
<text x="94.6" y="56">3</text>
<text x="97" y="59.7">2</text>
<text x="99.7" y="57.8" transform="rotate(-90 99.7 57.8)">1</text>
<text x="140.1" y="57.8">4</text>
<text x="141.5" y="54.1">2</text>
<text x="144.3" y="54.9">TR</text>
<text x="144.3" y="58.6">R</text>
<text x="149.5" y="58.6">DIS</text>
<text x="150.8" y="54.9">Q</text>
<text x="154" y="54.1">3</text>
<text x="154" y="57.8">7</text>
<text x="169.3" y="59.7" transform="rotate(-90 169.3 59.7)">2</text>
<text x="58.5" y="61.5">4</text>
<text x="59.9" y="65.2">5</text>
<text x="62.8" y="62.3">R</text>
<text x="67.9" y="62.3">DIS</text>
<text x="72.4" y="65.2">6</text>
<text x="72.4" y="61.5">7</text>
<text x="87.7" y="61.5">3</text>
<text x="90.5" y="64.8" transform="rotate(-90 90.5 64.8)">2</text>
<text x="92.8" y="61.5">1</text>
<text x="99.7" y="62.9" transform="rotate(-90 99.7 62.9)">3</text>
<text x="141.5" y="61.5">5</text>
<text x="141.5" y="65.2">1</text>
<text x="144.3" y="62.3">CV</text>
<text x="148.9" y="62.3">THR</text>
<text x="154" y="61.5">6</text>
<text x="154" y="65.2">8</text>
<text x="166.5" y="61.5">3</text>
<text x="171.6" y="61.5">1</text>
<text x="59.9" y="68.9">1</text>
<text x="62.8" y="66">CV</text>
<text x="62.8" y="69.8">GND</text>
<text x="67.3" y="66.1">THR</text>
<text x="68.5" y="69.8">V+</text>
<text x="72.4" y="68.9">8</text>
<text x="82.6" y="71.7" transform="rotate(-90 82.6 71.7)">3</text>
<text x="118.3" y="71.7" transform="rotate(-90 118.3 71.7)">7</text>
<text x="120.1" y="71.7" transform="rotate(-90 120.1 71.7)">1</text>
<text x="144.3" y="66">GND</text>
<text x="150.1" y="66.1">V+</text>
<text x="82.6" y="76.8" transform="rotate(-90 82.6 76.8)">1</text>
<text x="85" y="73.6">2</text>
<text x="115.6" y="77.3">2</text>
<text x="115.6" y="73.6">3</text>
<text x="124.4" y="73.6">5</text>
<text x="124.4" y="75.4">6</text>
<text x="176.4" y="75.3">2</text>
<text x="181.5" y="77.1">3</text>
<text x="181.5" y="73.4">1</text>
<text x="118.3" y="80.5" transform="rotate(-90 118.3 80.5)">4</text>
<text x="120.1" y="80.5" transform="rotate(-90 120.1 80.5)">8</text>
<text x="72.9" y="93.4" transform="rotate(-90 72.9 93.4)">1</text>
<text x="74.8" y="93.4" transform="rotate(-90 74.8 93.4)">2</text>
<text x="197.4" y="91.7">2</text>
<text x="197.4" y="93.6">3</text>
<text x="197.4" y="95.4">4</text>
<text x="201.7" y="92.5">2</text>
<text x="201.7" y="94.4">3</text>
<text x="204.8" y="92.5">5</text>
<text x="209.1" y="91.7">5</text>
<text x="111.7" y="98.8">3</text>
<text x="114.6" y="99.6">VO</text>
<text x="120.8" y="99.6">VI</text>
<text x="124.2" y="98.8">1</text>
<text x="201.7" y="96.3">4</text>
<text x="69.1" y="103.9">-</text>
<text x="76.7" y="103.9">+</text>
<text x="80.8" y="103.9">2</text>
<text x="85.9" y="102">3</text>
<text x="85.9" y="105.8">1</text>
<text x="116.4" y="102.2">GND</text>
<text x="118.2" y="103.9" transform="rotate(-90 118.2 103.9)">2</text>
<text x="145.8" y="111.7" transform="rotate(-90 145.8 111.7)">3</text>
<text x="148.2" y="113.6">2</text>
<text x="145.8" y="116.8" transform="rotate(-90 145.8 116.8)">1</text>
<text x="192.2" y="119.7">2</text>
<text x="203.9" y="119.7">5</text>
<text x="128.6" y="125.3">1</text>
<text x="137.4" y="125.3">16</text>
<text x="192.2" y="121.6">3</text>
<text x="192.2" y="123.4">4</text>
<text x="196.5" y="120.5">2</text>
<text x="196.5" y="122.4">3</text>
<text x="196.5" y="124.2">4</text>
<text x="199.7" y="120.5">5</text>
<text x="128.6" y="127.1">2</text>
<text x="128.6" y="129">3</text>
<text x="128.6" y="130.8">4</text>
<text x="137.4" y="130.8">13</text>
<text x="137.4" y="129">14</text>
<text x="137.4" y="127.1">15</text>
<text x="195.7" y="131" transform="rotate(-90 195.7 131)">3</text>
<text x="128.6" y="132.7">5</text>
<text x="128.6" y="134.5">6</text>
<text x="128.6" y="136.4">7</text>
<text x="137.4" y="136.4">10</text>
<text x="137.4" y="134.5">11</text>
<text x="137.4" y="132.7">12</text>
<text x="195.7" y="136.1" transform="rotate(-90 195.7 136.1)">1</text>
<text x="198" y="132.9">2</text>
<text x="128.6" y="138.3">8</text>
<text x="137.4" y="138.3">9</text>
<text x="116.3" y="155.3" transform="rotate(-90 116.3 155.3)">1</text>
<text x="116.3" y="160.4" transform="rotate(-90 116.3 160.4)">3</text>
<text x="118.7" y="157.2">2</text>
</g>
<g font-size="1.3" fill="#c90d0c">
<text x="165.3" y="25.2">+</text>
<text x="37.5" y="59.6" transform="rotate(-90 37.5 59.6)">+</text>
<text x="90.8" y="103.4" transform="rotate(-90 90.8 103.4)">+</text>
</g>
</svg>
